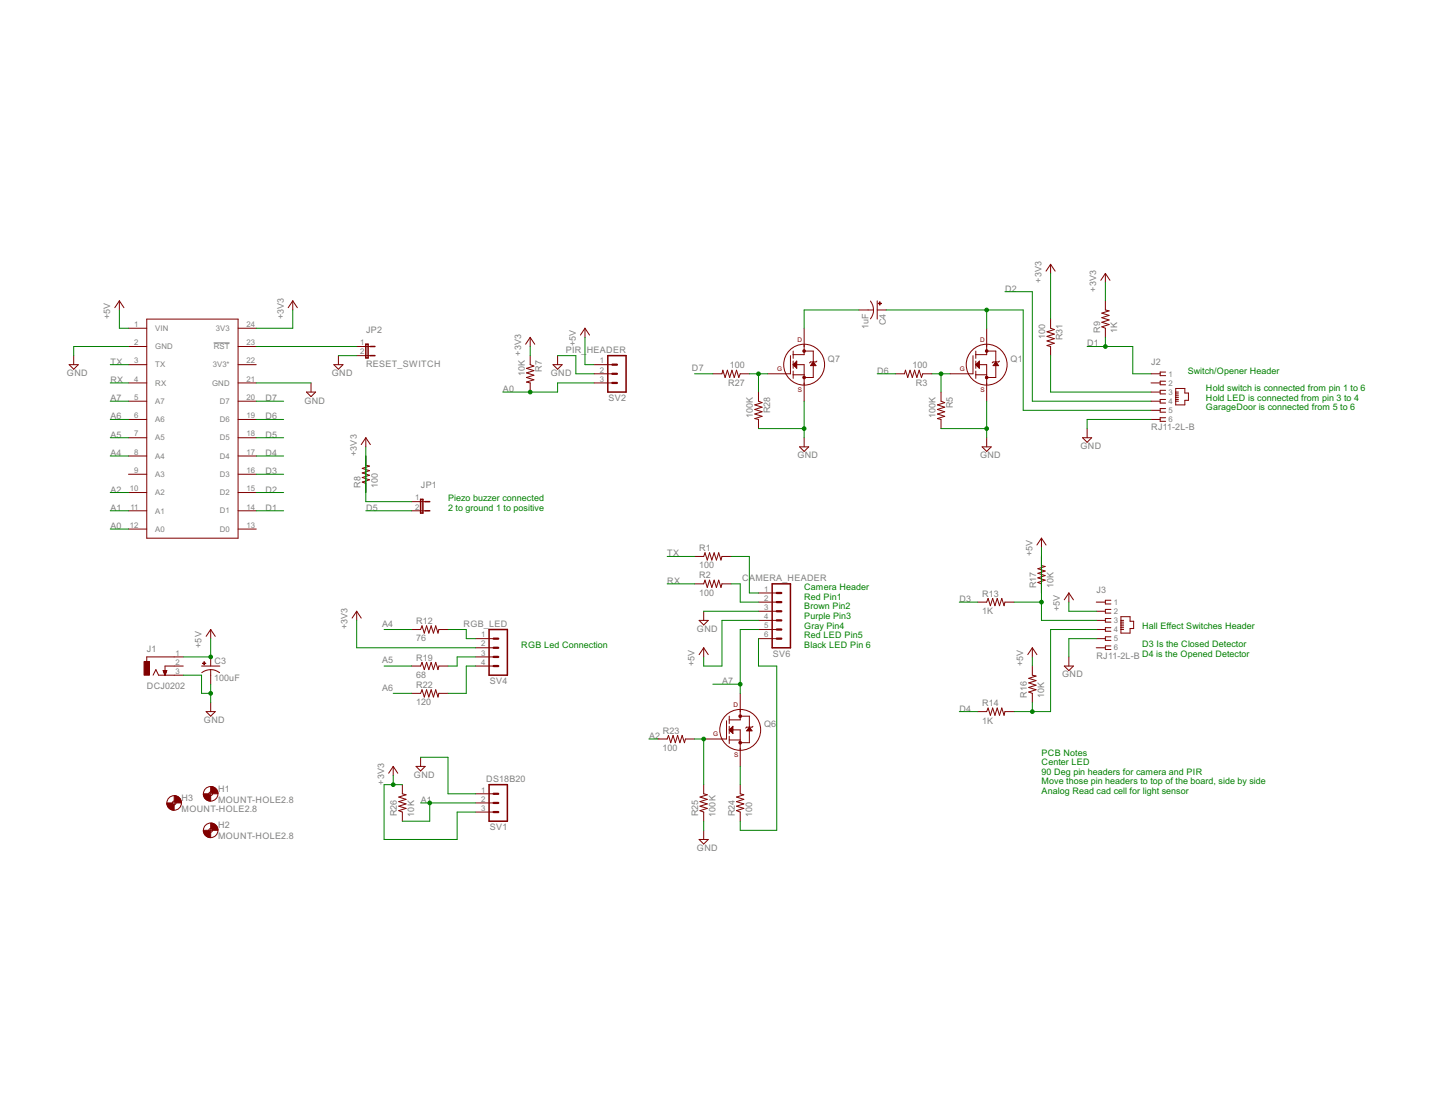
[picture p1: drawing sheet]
<svg xmlns="http://www.w3.org/2000/svg" width="279mm" height="216mm" viewBox="0 0 279 216" stroke-linecap="round" stroke-linejoin="round" font-family="sans-serif">
<path d="M41.6 66.8h3.1" fill="none" stroke="#808080" stroke-width=".19"/>
<g fill="none" stroke="#800000" stroke-width=".19">
<path d="M23.2 58.6l.9 1.3M23.2 58.6l-.8 1.3M23.2 58.6v1.7M57 58.6l.9 1.3M57 58.6l-.9 1.3M57 58.6v1.7M169.5 58.6a2.81 2.81 0 0 1 .6 1.7M170.8 58.6v3.5M204.6 51.5v1.7M204.6 51.5l.8 1.3M204.6 51.5l-.9 1.3M215.2 53.2l.9 1.4"/>
<path d="M215.2 53.2l-.9 1.4M215.2 53.2v1.8M215.2 58.6v1.7l.7 .2-1.4 .5 1.4 .4-1.4 .4 1.4 .5-1.4 .4 1.4 .5-1.4 .4 .7 .3v1.8M13.5 71h1.7l-.8 .9zM14.4 69.2v1.8M25 71h3.6M25 63.9h3.6M25 67.5h3.6M25 74.5h3.6M25 78.1h3.6M28.6 62.1h17.8v42.7h-17.8zM46.4 71h3.5"/>
<path d="M46.4 63.9h3.5M46.4 67.5h3.5M46.4 74.5h3.5M46.4 78.1h3.5M59.7 76.3h1.7l-.8 .9zM60.6 74.5v1.8M65 71h1.8l-.9 .9zM65.9 69.2v1.8M69.4 67.5h2.7M69.4 69.2h2.7M103.2 69.2v1.8l.7 .3-1.4 .4 1.4 .5-1.4 .4 1.4 .4-1.4 .5 1.4 .4-1.4 .5 .7 .1v1.8M103.2 65.7v1.8"/>
<path d="M103.2 65.7l.9 1.3M103.2 65.7l-.9 1.3M107.7 71h1.8l-.9 .9zM108.6 69.2v1.8M113.9 63.9l.9 1.3M113.9 63.9l-.9 1.3M113.9 63.9v1.8M115.7 72.8h3.5M115.7 71h3.5M115.7 74.5h3.5M138.8 72.8h1.8l.1-.7 .5 1.4 .4-1.4 .5 1.4 .4-1.4 .5 1.4 .4-1.4 .4 1.4 .3-.7h1.8M147.7 76.3v1.8l.7 .3-1.4 .4 1.4 .5-1.4 .4 1.4 .5-1.4 .4 1.4 .4-1.4 .5 .7 .2v1.7"/>
<path d="M153.9 69.2v3.6h-4.4M154.4 73h2.2M154.4 68.3v1.5M154.4 70.3v1.4M154.4 72.2v1.5M154.4 71l.7-.7v1.4zM154.8 71.2v.2M155.1 71h1.5v7.1M156.6 63.9v5.1h-2.2M156.6 68.3h1.7v2.4M158.3 70.9v2.6h-1.7M158.3 70.5l.6 .7h-1.1z"/>
<path d="M159 70.3l-.1 .2h-1.1l-.2 .2M167.2 60.3h2.9M170.1 60.3a2.81 2.81 0 0 1-.6 1.8M170.8 60.3h1.8M174.3 72.8h1.8l.2-.7 .4 1.4 .5-1.4 .4 1.4 .5-1.4 .4 1.4 .5-1.4 .4 1.4 .3-.7h1.7M183.2 76.3v1.8l.7 .3-1.4 .4 1.4 .5-1.4 .4 1.4 .5-1.4 .4 1.4 .4-1.4 .5 .7 .2v1.7M189.4 69.2v3.6h-4.4M190 68.3v1.5M190 70.3v1.4M190 72.2v1.5M190 71l.7-.7v1.4zM190 73h2.1"/>
<path d="M190.3 71.2v.2M190.7 71h1.4v7.1M192.1 63.9v5.1h-2.1M192.1 68.3h1.8v2.4M193.9 70.9v2.6h-1.8M193.9 70.5l.5 .7h-1zM194.6 70.3l-.2 .2h-1l-.2 .2M204.6 62.1v1.8l.7 .3-1.4 .4 1.4 .4-1.4 .5 1.4 .4-1.4 .5 1.4 .4-1.4 .5 .7 .2v1.7M224.1 72.8h1.8M224.1 74.5h1.8M224.1 78.1h1.8M224.1 76.3h1.8"/>
<path d="M224.1 79.9h1.8M226.9 72.4h-1v.7h1M226.9 74.2h-1v.7h1M226.9 76h-1v.7h1M226.9 77.8h-1v.7h1M226.9 79.5h-1v.7h1M228.9 78.1h.5M228.9 76.7h.5M228.9 77.8h.5M228.9 75.6h1.8v.9h.7v1.4h-.7v.9h-1.8zM228.9 76.3h.5M228.9 77h.5"/>
<path d="M228.9 77.4h.5M25 81.7h3.6M25 85.2h3.6M25 88.8h3.6M25 92.3h3.6M25 95.9h3.6M25 99.4h3.6M46.4 81.7h3.5M46.4 85.2h3.5M46.4 88.8h3.5M46.4 92.3h3.5M46.4 95.9h3.5"/>
<path d="M46.4 99.4h3.5M71.2 88.8v1.8l.7 .1-1.4 .5 1.4 .4-1.4 .5 1.4 .4-1.4 .5 1.4 .4-1.4 .5 .7 .2v1.8M71.2 85.2v1.8M71.2 85.2l.9 1.4M71.2 85.2l-.9 1.4M80.1 99.4h2.7M80.1 97.7h2.7M155.7 87h1.8l-.9 .9zM156.6 85.2v1.8M191.2 87h1.8l-.9 .9zM192.1 85.2v1.8M210.8 85.2h1.8l-.9 .9z"/>
<path d="M211.7 83.4v1.8M224.1 81.7h1.8M226.9 81.3h-1v.7h1M25 103h3.6M46.4 103h3.5M69.4 119l.9 1.3M69.4 119l-.8 1.3M69.4 119v1.8M135.2 108.3h1.8l.3-.7 .4 1.4 .5-1.4 .4 1.4 .4-1.4 .5 1.4 .4-1.4 .5 1.4 .2-.7h1.7M135.2 113.7h1.8l.3-.8 .4 1.5 .5-1.5 .4 1.5 .4-1.5 .5 1.5 .4-1.5 .5 1.5 .2-.7h1.7M137 119v1.8M147.7 117.2h3.5"/>
<path d="M147.7 115.4h3.5M147.7 119h3.5M190.3 117.2h1.8l.3-.7 .4 1.4 .5-1.4 .4 1.4 .5-1.4 .4 1.4 .5-1.4 .4 1.4 .2-.7h1.7M202.8 108.3v1.8l.7 .2-1.4 .4 1.4 .5-1.4 .4 1.4 .5-1.4 .4 1.4 .4-1.4 .5 .7 .3v1.7M202.8 104.8v1.8M202.8 104.8l.9 1.3M202.8 104.8l-.9 1.3M208.1 115.4l.9 1.4M208.1 115.4l-.9 1.4M208.1 115.4v1.8M213.4 117.2h1.8M213.4 119h1.8"/>
<path d="M216.3 116.9h-1.1v.7h1.1M216.3 118.6h-1.1v.8h1.1M29.8 131.4l.6-1 .5 1h4.8M31.8 130.6h.7l-.4 .8zM31.8 130.6h.6M31.8 130.7h.6M31.9 130.8h.5M31.9 130.9h.5M31.9 130.9h.4M31.9 131h.4M32 131.1h.3M32 131.1h.2"/>
<path d="M32 131.2h.2M32.1 131.3h.1M32.1 131.4h.1M35.7 127.9h-7.1v.9M35.7 129.7h-3.6v1.7M39.2 129.7h3.6M40.1 138.5h1.8l-.9 .9zM41 130.4a2.81 2.81 0 0 1 1.8 .6M41 130.4a2.81 2.81 0 0 0-1.7 .6M41 122.6v1.7M41 127.9v1.8M41 130.4v2.8"/>
<path d="M41 136.8v1.7M41 122.6l.9 1.3M41 122.6l-.9 1.3M80.1 122.6h1.8l.3-.8 .4 1.5 .5-1.5 .4 1.5 .4-1.5 .5 1.5 .4-1.5 .5 1.5 .1-.7h1.8M80.1 129.7h1.8l.3-.8 .4 1.5 .5-1.5 .4 1.5 .4-1.5 .5 1.5 .4-1.5 .5 1.5 .1-.7h1.8M80.1 135h1.8l.3-.7 .4 1.4 .5-1.4 .4 1.4 .4-1.4 .5 1.4 .4-1.4 .5 1.4 .1-.7h1.8M92.6 129.7h3.5M92.6 124.3h3.5M92.6 126.1h3.5M92.6 127.9h3.5M136.1 120.8h1.8l-.9 .9zM137 126.1l.9 1.3"/>
<path d="M137 126.1l-.9 1.3M137 126.1v1.8M142 139.4v1.5M144.1 135v5.1h-2.1M144.1 139.4h1.8v2.4M147.7 122.6h3.5M147.7 124.3h3.5M147.7 120.8h3.5M190.3 138.5h1.8l.3-.7 .4 1.5 .5-1.5 .4 1.5 .5-1.5 .4 1.5 .5-1.5 .4 1.5 .2-.8h1.7M201 129.7v1.7l.7 .2-1.4 .5 1.4 .4-1.4 .4 1.4 .5-1.4 .4 1.4 .5-1.4 .4 .7 .3v1.8M201 126.1v1.8M201 126.1l.9 1.3"/>
<path d="M201 126.1l-.9 1.3M207.2 129.7h1.8l-.9 .9zM208.1 127.9v1.8M213.4 122.6h1.8M213.4 124.3h1.8M213.4 126.1h1.8M213.4 120.8h1.8M216.3 120.4h-1.1v.7h1.1M216.3 122.2h-1.1v.7h1.1M216.3 124h-1.1v.7h1.1M216.3 125.8h-1.1v.6h1.1M218.2 122.6h.6"/>
<path d="M218.2 120.8h.6M218.2 121.1h.6M218.2 122.2h.6M218.2 120.1h1.8v.8h.7v1.5h-.7v.9h-1.8zM218.2 121.5h.6M218.2 121.8h.6M33.5 156.3h.7M33.9 156v.7M40.7 154.5h.7M41 154.2v.7M76.6 149.2l.8 1.3M76.6 149.2l-.9 1.3"/>
<path d="M76.6 149.2v1.8M78.3 152.8v1.7l.8 .2-1.5 .5 1.5 .4-1.5 .5 1.5 .4-1.5 .5 1.5 .4-1.5 .4 .7 .3v1.8M81 149.2h1.8l-.9 .9zM81.9 147.4v1.8M92.6 154.5h3.5M92.6 156.3h3.5M92.6 158.1h3.5M128.1 143.9h1.8l.3-.7 .4 1.4 .4-1.4 .5 1.4 .4-1.4 .5 1.4 .4-1.4 .5 1.4 .2-.7h1.7M137 152.8v1.7l.7 .2-1.4 .5 1.4 .4-1.4 .5 1.4 .4-1.4 .5 1.4 .4-1.4 .4 .7 .3v1.8M141.5 140.3v3.6h-4.5M142 141.4v1.4M142 143.3v1.5"/>
<path d="M142 142.1l.7-.7v1.4zM142 144.1h2.1M142.3 142.3v.2M142.7 142.1h1.4v7.1M144.1 152.8v1.7l.7 .2-1.4 .5 1.4 .4-1.4 .5 1.4 .4-1.4 .5 1.4 .4-1.4 .4 .7 .3v1.8M145.9 142v2.6h-1.8M145.9 141.6l.5 .7h-1zM146.6 141.4l-.2 .2h-1l-.2 .2M40.7 161.6h.7M41 161.3v.7M136.1 163.4h1.8l-.9 .9zM137 161.6v1.8"/>
<circle cx="156.6" cy="71" r="4"/>
<circle cx="192.1" cy="71" r="4"/>
<circle cx="33.9" cy="156.3" r="1.42"/>
<circle cx="33.9" cy="156.3" r=".36"/>
<circle cx="41" cy="154.5" r="1.42"/>
<circle cx="41" cy="154.5" r=".36"/>
<circle cx="144.1" cy="142.1" r="4"/>
<circle cx="41" cy="161.7" r="1.42"/>
<circle cx="41" cy="161.6" r=".36"/>
</g>
<path d="M154.8 70.8l-.2 .2 .2 .2M190.3 70.8l-.1 .2 .1 .2M142.3 141.9l-.1 .2 .1 .2" fill="none" stroke="#800000" stroke-width=".36"/>
<path d="M154.9 70.7v.6M190.4 70.7v.6M142.4 141.8v.6" fill="none" stroke="#800000" stroke-width=".28"/>
<g fill="none" stroke="#800000" stroke-width=".23">
<path d="M155 70.7v.7M155 70.5v1M158 71.1h.7M158.1 70.9h.5l-.3-.2v.2M158.2 70.7v.1M190.5 70.7v.7M190.6 70.5v1M193.5 71.1h.7M193.6 70.9h.6l-.3-.2v.2M193.8 70.7l-.1 .1M142.5 141.8v.7M142.6 141.6v1"/>
<path d="M145.5 142.2h.8M145.6 142h.6l-.3-.2v.2M145.8 141.8l-.1 .1"/>
</g>
<g fill="#800000" stroke="#800000" stroke-width=".19">
<path d="M191.9 68.2h.4v.3h-.4z" fill-rule="evenodd"/>
<path d="M41 153.1a1.41 1.41 0 0 1 1.4 1.4h-1l-.4-.3z" fill-rule="evenodd"/>
<path d="M39.6 154.5h1.1l.1 .3 .2 .1v1.1a1.41 1.41 0 0 1-1.4-1.5z" fill-rule="evenodd"/>
<path d="M41 160.2a1.41 1.41 0 0 1 1.4 1.4h-1l-.4-.3z" fill-rule="evenodd"/>
<path d="M39.6 161.6h1.1l.1 .3 .2 .1v1.1a1.41 1.41 0 0 1-1.4-1.5z" fill-rule="evenodd"/>
<path d="M33.9 154.9a1.41 1.41 0 0 1 1.4 1.4h-1.1v-.2l-.3-.1z" fill-rule="evenodd"/>
<path d="M32.5 156.3h1l.2 .3 .2 .1v1a1.41 1.41 0 0 1-1.4-1.4z" fill-rule="evenodd"/>
<circle cx="192.1" cy="73.5" r=".27"/>
<circle cx="144.1" cy="139.4" r=".27"/>
<circle cx="144.1" cy="144.6" r=".27"/>
<circle cx="156.6" cy="68.3" r=".27"/>
<circle cx="156.6" cy="73.5" r=".27"/>
</g>
<path d="M71.2 67h.5v2.7h-.5zM72.1 69.2h.9M72.1 67.5h.9M118.3 69.2h3.6v7.1h-3.6zM81.9 97.2h.4v2.7h-.4zM82.8 97.7h.9M82.8 99.4h.9M150.3 113.7h3.6v12.4h-3.6zM95.2 122.6h3.6v8.8h-3.6zM95.2 152.8h3.6v7.1h-3.6z" fill="none" stroke="#800000" stroke-width=".3"/>
<g fill="none" stroke="#800000" stroke-width=".44">
<path d="M119.2 74.5h.9M119.2 72.8h.9M119.2 71h.9M151.2 119h.9M151.2 117.2h.9M151.2 115.4h.9M96.1 127.9h.9M96.1 126.1h.9M96.1 124.3h.9M96.1 129.7h.9M151.2 124.3h.9M151.2 122.6h.9"/>
<path d="M151.2 120.8h.9M96.1 158.1h.9M96.1 156.3h.9M96.1 154.5h.9"/>
</g>
<g fill="#800000" stroke="#800000" stroke-width=".19">
<path d="M28 128.8h1.1v2.6h-1.1z"/>
<path d="M39.4 129.1l.7 .1z"/>
<path d="M39.7 128.8l.1 .7z"/>
<path d="M171.3 58.8v.6z"/>
<path d="M171 59l.6 .1z"/>
</g>
<g fill="none" stroke="#008000" stroke-width=".19">
<path d="M195.7 56.8h5.3v21.3h23.1M204.6 53.2v8.9M215.2 55v3.6M21.5 74.5h3.5M21.5 71h3.5M21.5 78.1h3.5M23.2 60.3v3.6h1.8M25 67.5h-10.6v1.7M49.9 67.5h19.5M49.9 74.5h10.7M49.9 78.1h5.3M57 60.3v3.6h-7.1"/>
<path d="M65.9 69.2h3.5M103.2 67.5v1.7M108.6 69.2h3.5v3.6h3.6M113.9 65.7v5.3h1.8M115.7 74.5h-7.1v1.8h-10.7M135.2 72.8h3.6M145.9 72.8h3.6M147.7 72.8v3.5M156.6 78.1v7.1M167.2 60.3h-10.6v3.6M170.8 72.8h3.5M172.6 60.3h26.6v19.6h24.9"/>
<path d="M181.4 72.8h3.6M183.2 72.8v3.5M192.1 60.3v3.6M192.1 78.1v7.1M204.6 69.2v7.1h19.5M211.7 67.5h8.9v5.3h3.5M215.2 65.7v1.8M21.5 81.7h3.5M21.5 88.8h3.5M21.5 85.2h3.5M21.5 99.4h3.5M21.5 95.9h3.5"/>
<path d="M49.9 81.7h5.3M49.9 88.8h5.3M49.9 85.2h5.3M49.9 99.4h5.3M49.9 92.3h5.3M49.9 95.9h5.3M71.2 99.4h8.9M71.2 87v10.7h8.9M147.7 83.4h8.9M183.2 83.4h8.9M224.1 81.7h-12.4v1.7M21.5 103h3.5"/>
<path d="M129.9 108.3h5.3M129.9 113.7h5.3M137 119h10.7M142.3 113.7h1.8v3.5h3.6M142.3 108.3h3.6v7.1h1.8M186.8 117.2h3.5M197.4 117.2h5.4M202.8 106.6v14.2h10.6M208.1 117.2v1.8h5.3M35.7 131.4h3.5v3.6h1.8M41 124.3v3.6h-5.3M41 133.2v3.6"/>
<path d="M69.4 120.8v5.3h23.2M74.8 129.7h5.3M74.8 122.6h5.3M76.6 135h3.5M87.2 122.6h3.6v1.7h1.8M92.6 129.7h-1.8v5.3h-3.6M92.6 127.9h-3.6v1.8h-1.8M138.8 133.2h5.3M147.7 120.8h-7.1v8.9h-3.6v-1.8M147.7 124.3v5.4h3.5v31.9h-7.1v-1.7M147.7 122.6h-3.6v12.4M186.8 138.5h3.5"/>
<path d="M201 127.9v1.8M201 136.8v1.7M213.4 124.3h-5.3v3.6M213.4 122.6h-8.8v15.9h-7.2M76.6 151v1.8M78.3 152.8h-3.5v10.6h14.2v-5.3h3.6M81.9 147.4h5.3v7.1h5.4M81.9 156.3h10.7M83.7 156.3v3.6h-5.4M126.3 143.9h1.8M135.2 143.9h1.8v8.9M137 159.9v1.7"/>
<path d="M144.1 149.2v3.6"/>
</g>
<g fill="#008000" stroke="#008000" stroke-width=".19">
<circle cx="192.1" cy="83.4" r=".36"/>
<circle cx="156.6" cy="83.4" r=".36"/>
<circle cx="41" cy="135" r=".36"/>
<circle cx="41" cy="127.9" r=".36"/>
<circle cx="215.2" cy="67.5" r=".36"/>
<circle cx="202.8" cy="117.2" r=".36"/>
<circle cx="201" cy="138.5" r=".36"/>
<circle cx="76.6" cy="152.8" r=".36"/>
<circle cx="192.1" cy="60.3" r=".36"/>
<circle cx="103.2" cy="76.3" r=".36"/>
<circle cx="137" cy="143.9" r=".36"/>
<circle cx="83.7" cy="156.3" r=".36"/>
<circle cx="183.2" cy="72.8" r=".36"/>
<circle cx="147.7" cy="72.8" r=".36"/>
<circle cx="144.1" cy="133.2" r=".36"/>
</g>
<g font-size="1.9" fill="#808080">
<text x="195.7" y="56.8">D2</text>
<text x="202.8" y="55" transform="rotate(-90 202.8 55)">+3V3</text>
<text x="213.4" y="56.8" transform="rotate(-90 213.4 56.8)">+3V3</text>
<text x="21.5" y="62.1" transform="rotate(-90 21.5 62.1)">+5V</text>
<text x="55.2" y="62.1" transform="rotate(-90 55.2 62.1)">+3V3</text>
<text x="71.3" y="64.8">JP2</text>
<text x="169.1" y="64.1" transform="rotate(-90 169.1 64.1)">1uF</text>
<text x="172.5" y="63.3" transform="rotate(-90 172.5 63.3)">C4</text>
<text x="203.5" y="65.9" transform="rotate(-90 203.5 65.9)">100</text>
<text x="214.2" y="64.8" transform="rotate(-90 214.2 64.8)">R9</text>
<text x="217.5" y="64.8" transform="rotate(-90 217.5 64.8)">1K</text>
<text x="21.5" y="71">TX</text>
<text x="71.3" y="71.4">RESET_SWITCH</text>
<text x="101.5" y="69.2" transform="rotate(-90 101.5 69.2)">+3V3</text>
<text x="110.2" y="68.7">PIR_</text>
<text x="112.1" y="67.4" transform="rotate(-90 112.1 67.4)">+5V</text>
<text x="114.2" y="68.7">HEADER</text>
<text x="142.1" y="71.7">100</text>
<text x="161.2" y="70.5">Q7</text>
<text x="177.6" y="71.7">100</text>
<text x="196.8" y="70.5">Q1</text>
<text x="206.9" y="66.3" transform="rotate(-90 206.9 66.3)">R31</text>
<text x="211.7" y="67.4">D1</text>
<text x="224.1" y="71">J2</text>
<text x="13" y="73.2">GND</text>
<text x="21.5" y="74.6">RX</text>
<text x="64.6" y="73.2">GND</text>
<text x="97.9" y="76.3">A0</text>
<text x="102.2" y="73.3" transform="rotate(-90 102.2 73.3)">10K</text>
<text x="105.5" y="72.4" transform="rotate(-90 105.5 72.4)">R7</text>
<text x="107.3" y="73.2">GND</text>
<text x="134.7" y="72.3">D7</text>
<text x="141.8" y="75.1">R27</text>
<text x="170.8" y="72.8">D6</text>
<text x="178.3" y="75.1">R3</text>
<text x="21.5" y="81.7">A6</text>
<text x="21.5" y="78.1">A7</text>
<text x="51.7" y="81.7">D6</text>
<text x="51.7" y="78.1">D7</text>
<text x="59.3" y="78.6">GND</text>
<text x="118.5" y="78.1">SV2</text>
<text x="146.6" y="81.4" transform="rotate(-90 146.6 81.4)">100K</text>
<text x="150" y="80.5" transform="rotate(-90 150 80.5)">R28</text>
<text x="182.2" y="81.4" transform="rotate(-90 182.2 81.4)">100K</text>
<text x="185.5" y="79.5" transform="rotate(-90 185.5 79.5)">R5</text>
<text x="224.1" y="83.8">RJ11-2L-B</text>
<text x="21.5" y="88.8">A4</text>
<text x="21.5" y="85.2">A5</text>
<text x="51.7" y="88.8">D4</text>
<text x="51.7" y="85.2">D5</text>
<text x="69.5" y="88.8" transform="rotate(-90 69.5 88.8)">+3V3</text>
<text x="155.3" y="89.2">GND</text>
<text x="190.8" y="89.2">GND</text>
<text x="210.4" y="87.4">GND</text>
<text x="21.5" y="95.9">A2</text>
<text x="51.7" y="92.3">D3</text>
<text x="51.7" y="95.9">D2</text>
<text x="70.2" y="95" transform="rotate(-90 70.2 95)">R8</text>
<text x="73.5" y="95" transform="rotate(-90 73.5 95)">100</text>
<text x="81.9" y="95">JP1</text>
<text x="21.5" y="99.4">A1</text>
<text x="51.7" y="99.4">D1</text>
<text x="71.3" y="99.4">D5</text>
<text x="21.5" y="103">A0</text>
<text x="136.1" y="107.3">R1</text>
<text x="129.9" y="108.3">TX</text>
<text x="129.9" y="113.7">RX</text>
<text x="136.1" y="110.6">100</text>
<text x="136.1" y="112.6">R2</text>
<text x="144.5" y="113.1">CAMERA_HEADER</text>
<text x="201" y="108.3" transform="rotate(-90 201 108.3)">+5V</text>
<text x="136.1" y="116">100</text>
<text x="186.8" y="117.2">D3</text>
<text x="191.2" y="119.5">1K</text>
<text x="191.3" y="116.2">R13</text>
<text x="201.7" y="114.5" transform="rotate(-90 201.7 114.5)">R17</text>
<text x="205.1" y="114.5" transform="rotate(-90 205.1 114.5)">10K</text>
<text x="206.3" y="119" transform="rotate(-90 206.3 119)">+5V</text>
<text x="213.5" y="115.4">J3</text>
<text x="67.7" y="122.5" transform="rotate(-90 67.7 122.5)">+3V3</text>
<text x="74.4" y="122">A4</text>
<text x="81" y="124.9">76</text>
<text x="81" y="121.5">R12</text>
<text x="90.2" y="122">RGB_LED</text>
<text x="135.7" y="123">GND</text>
<text x="28.6" y="127">J1</text>
<text x="39.2" y="126.1" transform="rotate(-90 39.2 126.1)">+5V</text>
<text x="41.8" y="129.2">C3</text>
<text x="74.4" y="129.1">A5</text>
<text x="81" y="132">68</text>
<text x="81" y="128.6">R19</text>
<text x="135.2" y="129.7" transform="rotate(-90 135.2 129.7)">+5V</text>
<text x="150.5" y="127.9">SV6</text>
<text x="199.2" y="129.7" transform="rotate(-90 199.2 129.7)">+5V</text>
<text x="206.8" y="131.9">GND</text>
<text x="213.5" y="128.2">RJ11-2L-B D4 is the Opened Detector</text>
<text x="28.6" y="134.1">DCJ0202</text>
<text x="41.7" y="132.6">100uF</text>
<text x="74.4" y="134.5">A6</text>
<text x="81" y="137.3">120</text>
<text x="81" y="133.9">R22</text>
<text x="95.4" y="133.2">SV4</text>
<text x="140.6" y="133.2">A7</text>
<text x="191.3" y="137.5">R14</text>
<text x="200" y="135.8" transform="rotate(-90 200 135.8)">R16</text>
<text x="203.3" y="135.9" transform="rotate(-90 203.3 135.9)">10K</text>
<text x="39.7" y="140.8">GND</text>
<text x="126.4" y="143.9">A2</text>
<text x="129" y="142.8">R23</text>
<text x="148.8" y="141.6">Q6</text>
<text x="186.8" y="138.5">D4</text>
<text x="191.2" y="140.9">1K</text>
<text x="129" y="146.2">100</text>
<text x="35.4" y="155.9">H3</text>
<text x="42.5" y="154.1">H1</text>
<text x="74.8" y="152.8" transform="rotate(-90 74.8 152.8)">+3V3</text>
<text x="80.6" y="151.4">GND</text>
<text x="94.7" y="152.2">DS18B20</text>
<text x="35.4" y="158">MOUNT-HOLE2.8</text>
<text x="42.5" y="156.3">MOUNT-HOLE2.8</text>
<text x="42.5" y="161.2">H2</text>
<text x="77.3" y="159" transform="rotate(-90 77.3 159)">R26</text>
<text x="80.7" y="159" transform="rotate(-90 80.7 159)">10K</text>
<text x="81.9" y="156.3">A1</text>
<text x="95.4" y="161.7">SV1</text>
<text x="136" y="159" transform="rotate(-90 136 159)">R25</text>
<text x="139.3" y="159" transform="rotate(-90 139.3 159)">100K</text>
<text x="143.1" y="159" transform="rotate(-90 143.1 159)">R24</text>
<text x="146.4" y="159" transform="rotate(-90 146.4 159)">100</text>
<text x="42.5" y="163.4">MOUNT-HOLE2.8</text>
<text x="135.7" y="165.6">GND</text>
</g>
<g font-size="1.9" fill="#008000">
<text x="231.3" y="72.8">Switch/Opener Header</text>
<text x="234.8" y="76.2">Hold switch is connected from pin 1 to 6</text>
<text x="234.8" y="78">Hold LED is connected from pin 3 to 4</text>
<text x="234.8" y="79.9">GarageDoor is connected from 5 to 6</text>
<text x="87.2" y="99.4">2 to ground 1 to positive</text>
<text x="87.3" y="97.6">Piezo buzzer connected</text>
<text x="156.6" y="114.9">Camera Header</text>
<text x="156.6" y="116.8">Red Pin1</text>
<text x="156.6" y="118.7">Brown Pin2</text>
<text x="156.6" y="120.5">Purple Pin3</text>
<text x="156.6" y="122.4">Gray Pin4</text>
<text x="156.6" y="124.2">Red LED Pin5</text>
<text x="222.4" y="122.5">Hall Effect Switches Header</text>
<text x="101.5" y="126.1">RGB Led Connection</text>
<text x="156.6" y="126.1">Black LED Pin 6</text>
<text x="222.4" y="126">D3 Is the Closed Detector</text>
<text x="202.8" y="147.1">PCB Notes</text>
<text x="202.8" y="149">Center LED</text>
<text x="202.8" y="150.8">90 Deg pin headers for camera and PIR</text>
<text x="202.8" y="152.7">Move those pin headers to top of the board, side by side</text>
<text x="202.8" y="154.5">Analog Read cad cell for light sensor</text>
</g>
<g font-size="1.7" fill="#808080">
<text x="26.1" y="63.6">1</text>
<text x="30.2" y="64.4">VIN</text>
<text x="42" y="64.4">3V3</text>
<text x="48" y="63.6">24</text>
<text x="26.1" y="67.2">2</text>
<text x="26.1" y="70.8">3</text>
<text x="30.2" y="68">GND</text>
<text x="30.2" y="71.5">TX</text>
<text x="41.4" y="71.5">3V3*</text>
<text x="41.6" y="68">RST</text>
<text x="48" y="67.2">23</text>
<text x="48" y="70.8">22</text>
<text x="70.2" y="67.2">1</text>
<text x="70.2" y="69">2</text>
<text x="116.8" y="70.8">1</text>
<text x="26.1" y="74.3">4</text>
<text x="26.1" y="77.9">5</text>
<text x="30.2" y="75.1">RX</text>
<text x="41.3" y="75.1">GND</text>
<text x="48" y="74.3">21</text>
<text x="48" y="77.9">20</text>
<text x="116.8" y="72.5">2</text>
<text x="116.8" y="74.3">3</text>
<text x="227.5" y="73.3">1</text>
<text x="227.5" y="75.1">2</text>
<text x="227.5" y="76.9">3</text>
<text x="26.1" y="81.4">6</text>
<text x="30.2" y="78.6">A7</text>
<text x="30.2" y="82.2">A6</text>
<text x="42.8" y="78.6">D7</text>
<text x="42.8" y="82.2">D6</text>
<text x="48" y="81.4">19</text>
<text x="227.5" y="78.6">4</text>
<text x="227.5" y="80.4">5</text>
<text x="227.5" y="82.2">6</text>
<text x="26.1" y="85">7</text>
<text x="26.1" y="88.5">8</text>
<text x="30.2" y="85.8">A5</text>
<text x="30.2" y="89.3">A4</text>
<text x="42.8" y="85.7">D5</text>
<text x="42.8" y="89.3">D4</text>
<text x="48" y="85">18</text>
<text x="48" y="88.5">17</text>
<text x="25.3" y="95.6">10</text>
<text x="26.1" y="92.1">9</text>
<text x="30.2" y="92.9">A3</text>
<text x="42.8" y="92.9">D3</text>
<text x="48" y="92.1">16</text>
<text x="48" y="95.6">15</text>
<text x="25.4" y="99.2">11</text>
<text x="30.2" y="96.4">A2</text>
<text x="30.2" y="100">A1</text>
<text x="42.8" y="96.4">D2</text>
<text x="42.8" y="100">D1</text>
<text x="48" y="99.2">14</text>
<text x="80.8" y="97.4">1</text>
<text x="80.8" y="99.2">2</text>
<text x="25.3" y="102.7">12</text>
<text x="30.2" y="103.5">A0</text>
<text x="42.8" y="103.5">D0</text>
<text x="48" y="102.7">13</text>
<text x="148.8" y="115.2">1</text>
<text x="148.8" y="117">2</text>
<text x="148.8" y="118.7">3</text>
<text x="216.9" y="117.7">1</text>
<text x="216.9" y="119.5">2</text>
<text x="93.7" y="124.1">1</text>
<text x="93.7" y="125.9">2</text>
<text x="148.8" y="120.5">4</text>
<text x="148.8" y="122.3">5</text>
<text x="148.8" y="124.1">6</text>
<text x="216.9" y="121.3">3</text>
<text x="216.9" y="123.1">4</text>
<text x="216.9" y="124.9">5</text>
<text x="34.1" y="127.6">1</text>
<text x="34.1" y="129.4">2</text>
<text x="34.1" y="131.2">3</text>
<text x="93.7" y="127.6">3</text>
<text x="93.7" y="129.4">4</text>
<text x="216.9" y="126.6">6</text>
<text x="93.7" y="154.3">1</text>
<text x="93.7" y="156.1">2</text>
<text x="93.7" y="157.8">3</text>
</g>
<g font-size="1.4" fill="#800000">
<text x="155.3" y="66.6">D</text>
<text x="190.8" y="66.6">D</text>
<text x="151.3" y="72.2">G</text>
<text x="155.4" y="76.3">S</text>
<text x="186.9" y="72.2">G</text>
<text x="190.9" y="76.3">S</text>
<text x="142.8" y="137.7">D</text>
<text x="138.9" y="143.3">G</text>
<text x="142.9" y="147.4">S</text>
</g>
</svg>
